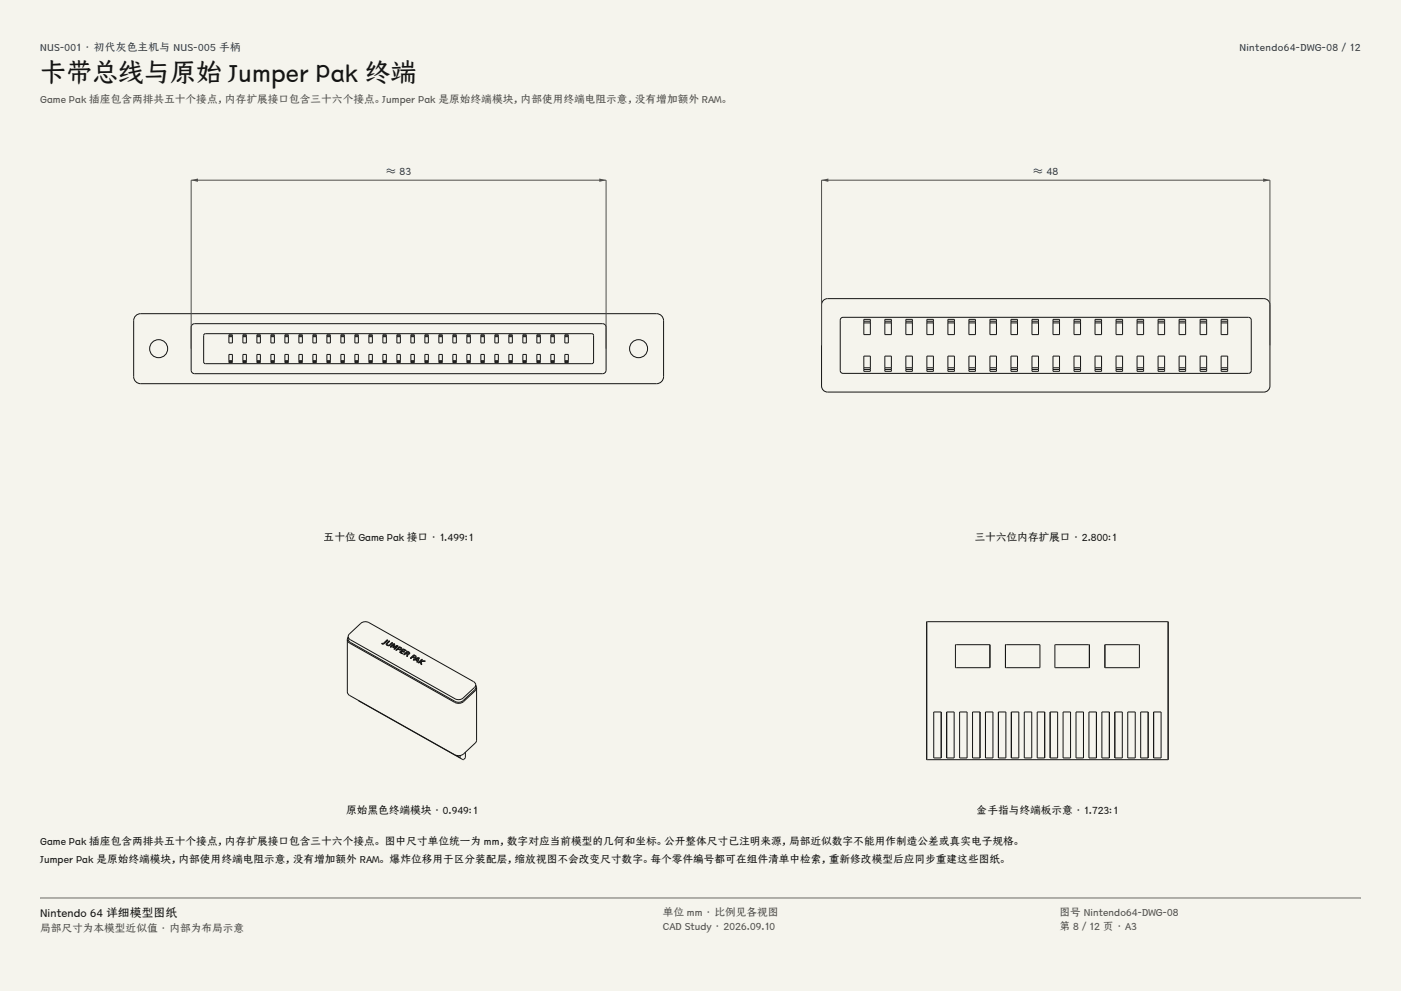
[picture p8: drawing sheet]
<svg xmlns="http://www.w3.org/2000/svg" width="420mm" height="297mm" viewBox="0 0 420 297" stroke-linecap="round" stroke-linejoin="round" font-family="sans-serif">
<g fill="#f5f4ed">
<path d="M0 0h420v297h-420z"/>
<path d="M12 12h396v275h-396z"/>
</g>
<g fill="none" stroke="#141413" stroke-width=".3">
<path d="M40.7 94.6l1.5-.6h154.6a2.1 2.1 0 0 1 2.1 2.1v16.8a2.1 2.1 0 0 1-2.1 2.1h-154.6a2.1 2.1 0 0 1-2.1-2.1v-16.8zM57.5 97.4l.9-.4h122.2l.7 .2 .4 .9v12.8l-.4 .9-.7 .2h-122.2l-.7-.2-.4-.9v-12.8zM61.3 100.1l116.1-.1 .5 .5v8l-.5 .5h-115.8l-.5-.5v-8zM68.6 106.2h1.1v2.5h-1.1zM68.6 108.1h1.1M68.6 100.3h1.1v2.5h-1.1zM68.6 108.4h1.1M68.6 100.9h1.1M68.6 100.6h1.1M72.8 106.2h1.1v2.5h-1.1zM72.8 108.1h1.1M72.8 108.4h1.1"/>
<path d="M72.8 100.3h1.1v2.5h-1.1zM72.8 100.9h1.1M72.8 100.6h1.1M77 106.2h1.1v2.5h-1.1zM77 108.1h1.1M77 108.4h1.1M77 100.3h1.1v2.5h-1.1zM77 100.9h1.1M77 100.6h1.1M81.2 106.2h1.1v2.5h-1.1zM81.2 108.1h1.1M81.2 108.4h1.1"/>
<path d="M81.2 100.3h1.1v2.5h-1.1zM81.2 100.9h1.1M81.2 100.6h1.1M85.4 106.2h1.1v2.5h-1.1zM85.4 108.1h1.1M85.4 108.4h1.1M85.4 100.3h1.1v2.5h-1.1zM85.4 100.9h1.1M85.4 100.6h1.1M89.6 106.2h1.1v2.5h-1.1zM89.6 108.1h1.1M89.6 108.4h1.1"/>
<path d="M89.6 100.3h1.1v2.5h-1.1zM89.6 100.9h1.1M89.6 100.6h1.1M93.8 106.2h1v2.5h-1zM93.8 108.1h1M93.8 108.4h1M93.8 100.3h1v2.5h-1zM93.8 100.9h1M93.8 100.6h1M98 106.2h1v2.5h-1zM98 108.1h1M98 108.4h1"/>
<path d="M98 100.3h1v2.5h-1zM98 100.9h1M98 100.6h1M102.2 106.2h1v2.5h-1zM102.2 108.1h1M102.2 108.4h1M102.2 100.3h1v2.5h-1zM102.2 100.9h1M102.2 100.6h1M106.4 106.2h1v2.5h-1zM106.4 108.1h1M106.4 108.4h1"/>
<path d="M106.4 100.3h1v2.5h-1zM106.4 100.9h1M106.4 100.6h1M110.6 106.2h1v2.5h-1zM110.6 108.1h1M110.6 108.4h1M110.6 100.3h1v2.5h-1zM110.6 100.9h1M110.6 100.6h1M114.8 106.2h1v2.5h-1zM114.8 108.1h1M114.8 108.4h1"/>
<path d="M114.8 100.3h1v2.5h-1zM114.8 100.9h1M114.8 100.6h1M119 106.2h1v2.5h-1zM119 108.1h1M119 108.4h1M119 100.3h1v2.5h-1zM119 100.9h1M119 100.6h1M123.2 106.2h1v2.5h-1zM123.2 108.1h1M123.2 108.4h1"/>
<path d="M123.2 100.3h1v2.5h-1zM123.2 100.9h1M123.2 100.6h1M127.4 106.2h1v2.5h-1zM127.4 108.1h1M127.4 108.4h1M127.4 100.3h1v2.5h-1zM127.4 100.9h1M127.4 100.6h1M131.6 106.2h1v2.5h-1zM131.6 108.1h1M131.6 108.4h1"/>
<path d="M131.6 100.3h1v2.5h-1zM131.6 100.9h1M131.6 100.6h1M135.8 106.2h1v2.5h-1zM135.8 108.1h1M135.8 108.4h1M135.8 100.3h1v2.5h-1zM135.8 100.9h1M135.8 100.6h1M140 106.2h1v2.5h-1zM140 108.1h1M140 108.4h1"/>
<path d="M140 100.3h1v2.5h-1zM140 100.9h1M140 100.6h1M144.2 106.2h1v2.5h-1zM144.2 108.1h1M144.2 108.4h1M144.2 100.3h1v2.5h-1zM144.2 100.9h1M144.2 100.6h1M148.3 106.2h1.1v2.5h-1.1zM148.3 108.1h1.1M148.3 108.4h1.1"/>
<path d="M148.3 100.3h1.1v2.5h-1.1zM148.3 100.9h1.1M148.3 100.6h1.1M152.5 106.2h1.1v2.5h-1.1zM152.5 108.1h1.1M152.5 108.4h1.1M152.5 100.3h1.1v2.5h-1.1zM152.5 100.9h1.1M152.5 100.6h1.1M156.7 106.2h1.1v2.5h-1.1zM156.7 108.1h1.1M156.7 108.4h1.1"/>
<path d="M156.7 100.3h1.1v2.5h-1.1zM156.7 100.9h1.1M156.7 100.6h1.1M160.9 106.2h1.1v2.5h-1.1zM160.9 108.1h1.1M160.9 108.4h1.1M160.9 100.3h1.1v2.5h-1.1zM160.9 100.9h1.1M160.9 100.6h1.1M165.1 106.2h1.1v2.5h-1.1zM165.1 108.1h1.1M165.1 108.4h1.1"/>
<path d="M165.1 100.3h1.1v2.5h-1.1zM165.1 100.9h1.1M165.1 100.6h1.1M169.3 106.2h1.1v2.5h-1.1zM169.3 108.1h1.1M169.3 108.4h1.1M169.3 100.3h1.1v2.5h-1.1zM169.3 100.9h1.1M169.3 100.6h1.1"/>
<circle cx="47.6" cy="104.5" r="2.71"/>
<circle cx="191.4" cy="104.5" r="2.71"/>
</g>
<path d="M57.3 104.5v-50.5h124.4v50.5" fill="none" stroke="#504e49" stroke-width=".3"/>
<g fill="#504e49">
<path d="M57.3 54l2-.5v1z"/>
<path d="M179.7 53.5l2 .5-2 .5z"/>
</g>
<g fill="none" stroke="#141413" stroke-width=".3">
<path d="M246.8 90l1.3-.5h130.8a1.82 1.82 0 0 1 1.8 1.8v24.4a1.82 1.82 0 0 1-1.8 1.8h-130.8a1.82 1.82 0 0 1-1.8-1.8v-24.4zM252.1 95.3l.6-.2h121.6a.84 .84 0 0 1 .8 .8v15.2a.84 .84 0 0 1-.8 .8h-121.6a.84 .84 0 0 1-.8-.8v-15.2zM259 95.7h1.9v4.6h-1.9zM259 96.8h1.9M259 96.3h1.9M265.3 95.7h1.9v4.6h-1.9zM265.3 96.8h1.9M265.3 96.3h1.9M271.6 95.7h1.9v4.6h-1.9zM271.6 96.8h1.9M271.6 96.3h1.9M277.9 95.7h1.9v4.6h-1.9z"/>
<path d="M277.9 96.8h1.9M277.9 96.3h1.9M284.2 95.7h1.9v4.6h-1.9zM284.2 96.8h1.9M284.2 96.3h1.9M290.5 95.7h1.9v4.6h-1.9zM290.5 96.8h1.9M290.5 96.3h1.9M296.8 95.7h1.9v4.6h-1.9zM296.8 96.8h1.9M296.8 96.3h1.9M303.1 95.7h1.9v4.6h-1.9z"/>
<path d="M303.1 96.8h1.9M303.1 96.3h1.9M309.4 95.7h1.9v4.6h-1.9zM309.4 96.8h1.9M309.4 96.3h1.9M315.7 95.7h1.9v4.6h-1.9zM315.7 96.8h1.9M315.7 96.3h1.9M322 95.7h1.9v4.6h-1.9zM322 96.8h1.9M322 96.3h1.9M328.3 95.7h1.9v4.6h-1.9z"/>
<path d="M328.3 96.8h1.9M328.3 96.3h1.9M334.6 95.7h1.9v4.6h-1.9zM334.6 96.8h1.9M334.6 96.3h1.9M340.9 95.7h1.9v4.6h-1.9zM340.9 96.8h1.9M340.9 96.3h1.9M347.2 95.7h1.9v4.6h-1.9zM347.2 96.8h1.9M347.2 96.3h1.9M353.5 95.7h1.9v4.6h-1.9z"/>
<path d="M353.5 96.8h1.9M353.5 96.3h1.9M359.8 95.7h1.9v4.6h-1.9zM359.8 96.8h1.9M359.8 96.3h1.9M366.1 95.7h1.9v4.6h-1.9zM366.1 96.8h1.9M366.1 96.3h1.9M259 106.7h1.9v4.6h-1.9zM259 110.2h1.9M259 110.7h1.9M265.3 106.7h1.9v4.6h-1.9z"/>
<path d="M265.3 110.2h1.9M265.3 110.7h1.9M271.6 106.7h1.9v4.6h-1.9zM271.6 110.2h1.9M271.6 110.7h1.9M277.9 106.7h1.9v4.6h-1.9zM277.9 110.2h1.9M277.9 110.7h1.9M284.2 106.7h1.9v4.6h-1.9zM284.2 110.2h1.9M284.2 110.7h1.9M290.5 106.7h1.9v4.6h-1.9z"/>
<path d="M290.5 110.2h1.9M290.5 110.7h1.9M296.8 106.7h1.9v4.6h-1.9zM296.8 110.2h1.9M296.8 110.7h1.9M303.1 106.7h1.9v4.6h-1.9zM303.1 110.2h1.9M303.1 110.7h1.9M309.4 106.7h1.9v4.6h-1.9zM309.4 110.2h1.9M309.4 110.7h1.9M315.7 106.7h1.9v4.6h-1.9z"/>
<path d="M315.7 110.2h1.9M315.7 110.7h1.9M322 106.7h1.9v4.6h-1.9zM322 110.2h1.9M322 110.7h1.9M328.3 106.7h1.9v4.6h-1.9zM328.3 110.2h1.9M328.3 110.7h1.9M334.6 106.7h1.9v4.6h-1.9zM334.6 110.2h1.9M334.6 110.7h1.9M340.9 106.7h1.9v4.6h-1.9z"/>
<path d="M340.9 110.2h1.9M340.9 110.7h1.9M347.2 106.7h1.9v4.6h-1.9zM347.2 110.2h1.9M347.2 110.7h1.9M353.5 106.7h1.9v4.6h-1.9zM353.5 110.2h1.9M353.5 110.7h1.9M359.8 106.7h1.9v4.6h-1.9zM359.8 110.2h1.9M359.8 110.7h1.9M366.1 106.7h1.9v4.6h-1.9z"/>
<path d="M366.1 110.2h1.9M366.1 110.7h1.9"/>
</g>
<path d="M246.3 103.5v-49.5h134.4v49.5" fill="none" stroke="#504e49" stroke-width=".3"/>
<g fill="#504e49">
<path d="M246.3 54l2-.5v1z"/>
<path d="M378.7 53.5l2 .5-2 .5z"/>
</g>
<g fill="none" stroke="#141413" stroke-width=".3">
<path d="M104.1 191.7l.2 .6 .6 .5 31.9 17.9h1.4l.8-.4 3.5-3.3 .4-.8M104.1 191.7v15.7l.5 .8 32.2 18.2 .9 .1 .9-.3 4.2-4.1 .1-15.9M104.4 191l-.3 .7M104.4 190.8l.3-.8 3.5-3.2a2.15 2.15 0 0 1 2.4-.2l31.4 17.7 .4 .4 .2 .6M104.4 190.8l.2 .5 .4 .4 31.4 17.7a2.18 2.18 0 0 0 2.4-.2l3.5-3.2 .3-.7M104.4 190.8a1.49 1.49 0 0 0 .6 1.7l31.4 17.7a2.18 2.18 0 0 0 2.4-.2l3.7-3.4 .1-1.3M114.4 192.9h.1M115.8 193h.1M115.8 193v.1M115.8 193.1l.3 .3M115.8 193l.3 .4M116 193h.1"/>
<path d="M116.1 193.4l.5 .1M116.3 191.8l-1.3 1.2-.6-.1M116.3 191.8l-.2-.1-1.2 1.1-.5 .1M116.3 191.8h.1M116.8 192.1l-.8 .9M116.8 192.1l-.2-.1-.8 1M116.8 192.1v.1M117 193.9l.2 .1M117 193.9h.1M117 193.3l-.4 .2M117.2 194h.1M117.7 192.6l-.2-.1-1 .8-.5-.3"/>
<path d="M117.7 192.6v.1M117.7 192.6l-.7 .7M117.7 194h.1M117.7 194l.2 .1M117.7 194l.4-.9-.9 .9M117.9 194.1l1.1-.5-.9 .9M117.9 194.1h.1M118.1 194.5h.1M118.1 194.5l.2 .1M118.3 194.6h.1M118.4 193l-.3-.2-1.1 1.1M118.4 193l-.4 .9 1.1-.5 .3 .2"/>
<path d="M118.4 193h.1M118.6 194.8l.2 .1M118.6 194.8h.1M118.8 194.9h.1M119.3 194.5l.7 .3M119.3 194.5h.1M119.3 194.5l-.5 .4M119.4 193.6h.1M119.4 193.6l-1.1 1M119.8 195.5l.9 .5M119.8 195.5h.1M119.8 194l-.4 .4 .5 .2 .3-.3"/>
<path d="M119.8 194h.1M119.8 194l.2 .1M120 194.1l.2 .2M120.2 194.3h.1M120.4 194.3l-.7-.5-1.1 1M120.4 194.3v.1M120.4 194.4l-.4 .4M120.4 194.4h.1M120.5 195.1l.7 .4M120.5 195.1l-.4 .3 .7 .4M120.5 195.1h.1M120.7 196h.1"/>
<path d="M120.8 195.8l-.1 .2M120.8 195.8v.1M121 194.7l.7 .4M121 194.7h.1M121 194.7l-.4 .3 .7 .3M121 196.1l.2 .1M121 196.1v.1M121.2 195.5h.1M121.2 196.2v.1M121.3 195.3l-.1 .2M121.3 195.3v.1M121.7 195.1h.1"/>
<path d="M121.7 195.8l.3 .3-.1 .5M121.7 195.8h.1M121.7 195.8l-.5 .5M121.8 194.9l-.9-.5-1.1 1.1M121.8 194.9h.1M121.8 194.9l-.1 .2M121.9 196.6l.2 .2M121.9 196.6v.1M122.1 196.8h.1M122.2 195.3l-.4 .4 .5 .2 .3-.2M122.2 195.3l.2 .2M122.2 196.4h.1"/>
<path d="M122.2 196.4l-.1 .4M122.3 196.2l-.1 .2M122.3 196.2h.1M122.4 195.5l.2 .2M122.6 195.7h.1M122.8 195.7l-.2 .3h-.4l.1 .2M122.8 195.7l-.7-.6-1.1 1M122.8 195.7h.1M123 197.2l.2 .2M123 197.2v.1M123.2 197.4h.1M123.6 196.9v.1"/>
<path d="M123.6 196.9l-.4 .5M123.7 196.8l.4-.4 .4 .3a.3 .3 0 0 1-.2 .3 .3 .3 0 0 1-.3 0zM123.8 197.7l.2 .1M123.8 197.7h.1M124 197.8v.1M124.1 196.4v.1M124.5 197.7l.6 .3-.2 .3M124.5 197.7h.1M124.5 197.7l-.5 .2M124.6 197.6l.8-.4-.3 .7zM124.8 196.8l-.7-.6-1.1 1M124.8 196.8a.68 .68 0 0 1-1.2 .1"/>
<path d="M124.8 196.8h.1M124.9 198.3l.2 .2M124.9 198.3v.1M125.1 198.5h.1M125.3 198.6l.2 .1M125.3 198.6h.1M125.5 198.7h.1M125.7 197.1l-.2-.1-1.7 .7M125.7 197.1h.1M125.7 197.1l-.6 1.4M126.1 198.2l-.6 .5M126.1 198.2h.1"/>
<path d="M126.1 198.2l.1 .9M126.2 199.1l.3 .1M126.2 199.1h.1M126.5 199.2h.1M126.6 197.7l-.2-.1-1.1 1M126.6 197.7l-.4 .4 1.3 .1M126.6 197.7h.1M127.5 198.2h.1M127.5 198.2h-1.2l.2 1M277.8 186.3h72.4v41.4h-72.4zM286.4 193.2h10.4v6.9h-10.4zM301.4 193.2h10.4v6.9h-10.4z"/>
<path d="M316.2 193.2h10.4v6.9h-10.4zM331.2 193.2h10.4v6.9h-10.4zM107.5 209.9l31.3 17.8 .7-.6v-1.7M142.6 205.5l.3 .7M279.9 213.4h.1M279.9 213.4v13.8M279.9 213.4h2.2M282.1 213.4h.1M282.2 213.4v13.8M283.8 213.4h.1M283.8 213.4v13.8M283.8 213.4h2.2v13.8h-2.2"/>
<path d="M289.9 213.4h.1M289.9 213.4h-2.2v13.8h2.2M289.9 213.4v13.8M291.6 213.4h.1M291.6 213.4v13.8M291.6 213.4h2.2M293.8 213.4h.1M293.8 213.4v13.8M295.4 213.4h.1M295.4 213.4v13.8M295.4 213.4h2.3M297.7 213.4h.1"/>
<path d="M297.7 213.4v13.8M299.3 213.4h.1M299.3 213.4v13.8M299.3 213.4h2.2v13.8h-2.2M305.4 213.4h.1M305.4 213.4h-2.2v13.8h2.2M305.4 213.4v13.8M307.1 213.4h.1M307.1 213.4v13.8M307.1 213.4h2.2M309.3 213.4h.1M309.3 213.4v13.8"/>
<path d="M310.9 213.4h.1M310.9 213.4v13.8M311 213.4h2.2M313.2 213.4h.1M313.2 213.4v13.8M314.8 213.4h.1M314.8 213.4v13.8M314.8 213.4h2.2M317 213.4h.1M317.1 213.4v13.8M318.7 213.4h.1M318.7 213.4v13.8"/>
<path d="M318.7 213.4h2.2M320.9 213.4h.1M320.9 213.4v13.8M322.6 213.4h.1M322.6 213.4v13.8M322.6 213.4h2.2M324.8 213.4h.1M324.8 213.4v13.8M326.5 213.4h.1M326.5 213.4v13.8M326.5 213.4h2.2M328.7 213.4h.1"/>
<path d="M328.7 213.4v13.8M330.3 213.4h.1M330.3 213.4v13.8M330.3 213.4h2.3M332.6 213.4h.1M332.6 213.4v13.8M334.2 213.4h.1M334.2 213.4v13.8M334.2 213.4h2.2M336.4 213.4h.1M336.4 213.4v13.8M338.1 213.4h.1"/>
<path d="M338.1 213.4v13.8M338.1 213.4h2.2M340.3 213.4h.1M340.3 213.4v13.8M342 213.4h.1M342 213.4v13.8M342 213.4h2.2v13.8h-2.2M348.1 213.4h.1M348.1 213.4h-2.3v13.8h2.3M348.1 213.4v13.8M136.9 226.4v.1M136.9 226.5h.1"/>
<path d="M136.9 226.5l1 .5M137.9 227h.1M137.9 226.4v.6M279.9 227.2h.1M279.9 227.2h2.2M282.1 227.2h.1M283.8 227.2h.1M289.9 227.2h.1M291.6 227.2h.1M291.6 227.2h2.2M293.8 227.2h.1M295.4 227.2h.1"/>
<path d="M295.4 227.2h2.3M297.7 227.2h.1M299.3 227.2h.1M305.4 227.2h.1M307.1 227.2h.1M307.1 227.2h2.2M309.3 227.2h.1M310.9 227.2h.1M311 227.2h2.2M313.2 227.2h.1M314.8 227.2h.1M314.8 227.2h2.2"/>
<path d="M317 227.2h.1M318.7 227.2h.1M318.7 227.2h2.2M320.9 227.2h.1M322.6 227.2h.1M322.6 227.2h2.2M324.8 227.2h.1M326.5 227.2h.1M326.5 227.2h2.2M328.7 227.2h.1M330.3 227.2h.1M330.3 227.2h2.3"/>
<path d="M332.6 227.2h.1M334.2 227.2h.1M334.2 227.2h2.2M336.4 227.2h.1M338.1 227.2h.1M338.1 227.2h2.2M340.3 227.2h.1M342 227.2h.1M348.1 227.2h.1"/>
</g>
<path d="M12 269.3h396zM12 269h396v.3h-396z" fill-rule="evenodd" fill="#504e49"/>
<text font-size="7.8" fill="#141413" x="12" y="24.7">卡带总线与原始 Jumper Pak 终端</text>
<text font-size="3.5" fill="#141413" x="12" y="274.9">Nintendo 64 详细模型图纸</text>
<g font-size="3.2" fill="#1b365d">
<text x="12" y="15.3">NUS-001 · 初代灰色主机与 NUS-005 手柄</text>
<text x="371.6" y="15.3">Nintendo64-DWG-08 / 12</text>
<text x="115.8" y="52.4">≈ 83</text>
<text x="309.8" y="52.4">≈ 48</text>
</g>
<g font-size="3.2" fill="#504e49">
<text x="12" y="30.9">Game Pak 插座包含两排共五十个接点，内存扩展接口包含三十六个接点。Jumper Pak 是原始终端模块，内部使用终端电阻示意，没有增加额外 RAM。</text>
<text x="198.7" y="274.5">单位 mm · 比例见各视图</text>
<text x="317.6" y="274.5">图号 Nintendo64-DWG-08</text>
<text x="12" y="279.3">局部尺寸为本模型近似值 · 内部为布局示意</text>
<text x="198.7" y="278.8">CAD Study · 2026.09.10</text>
<text x="317.6" y="278.8">第 8 / 12 页 · A3</text>
</g>
<g font-size="3.2" fill="#141413">
<text x="97.1" y="162">五十位 Game Pak 接口 · 1.499:1</text>
<text x="292.1" y="162">三十六位内存扩展口 · 2.800:1</text>
<text x="103.8" y="244">原始黑色终端模块 · 0.949:1</text>
<text x="292.8" y="244">金手指与终端板示意 · 1.723:1</text>
<text x="12" y="253.3">Game Pak 插座包含两排共五十个接点，内存扩展接口包含三十六个接点。 图中尺寸单位统一为 mm，数字对应当前模型的几何和坐标。公开整体尺寸已注明来源，局部近似数字不能用作制造公差或真实电子规格。</text>
<text x="12" y="258.6">Jumper Pak 是原始终端模块，内部使用终端电阻示意，没有增加额外 RAM。 爆炸位移用于区分装配层，缩放视图不会改变尺寸数字。每个零件编号都可在组件清单中检索，重新修改模型后应同步重建这些图纸。</text>
</g>
</svg>
